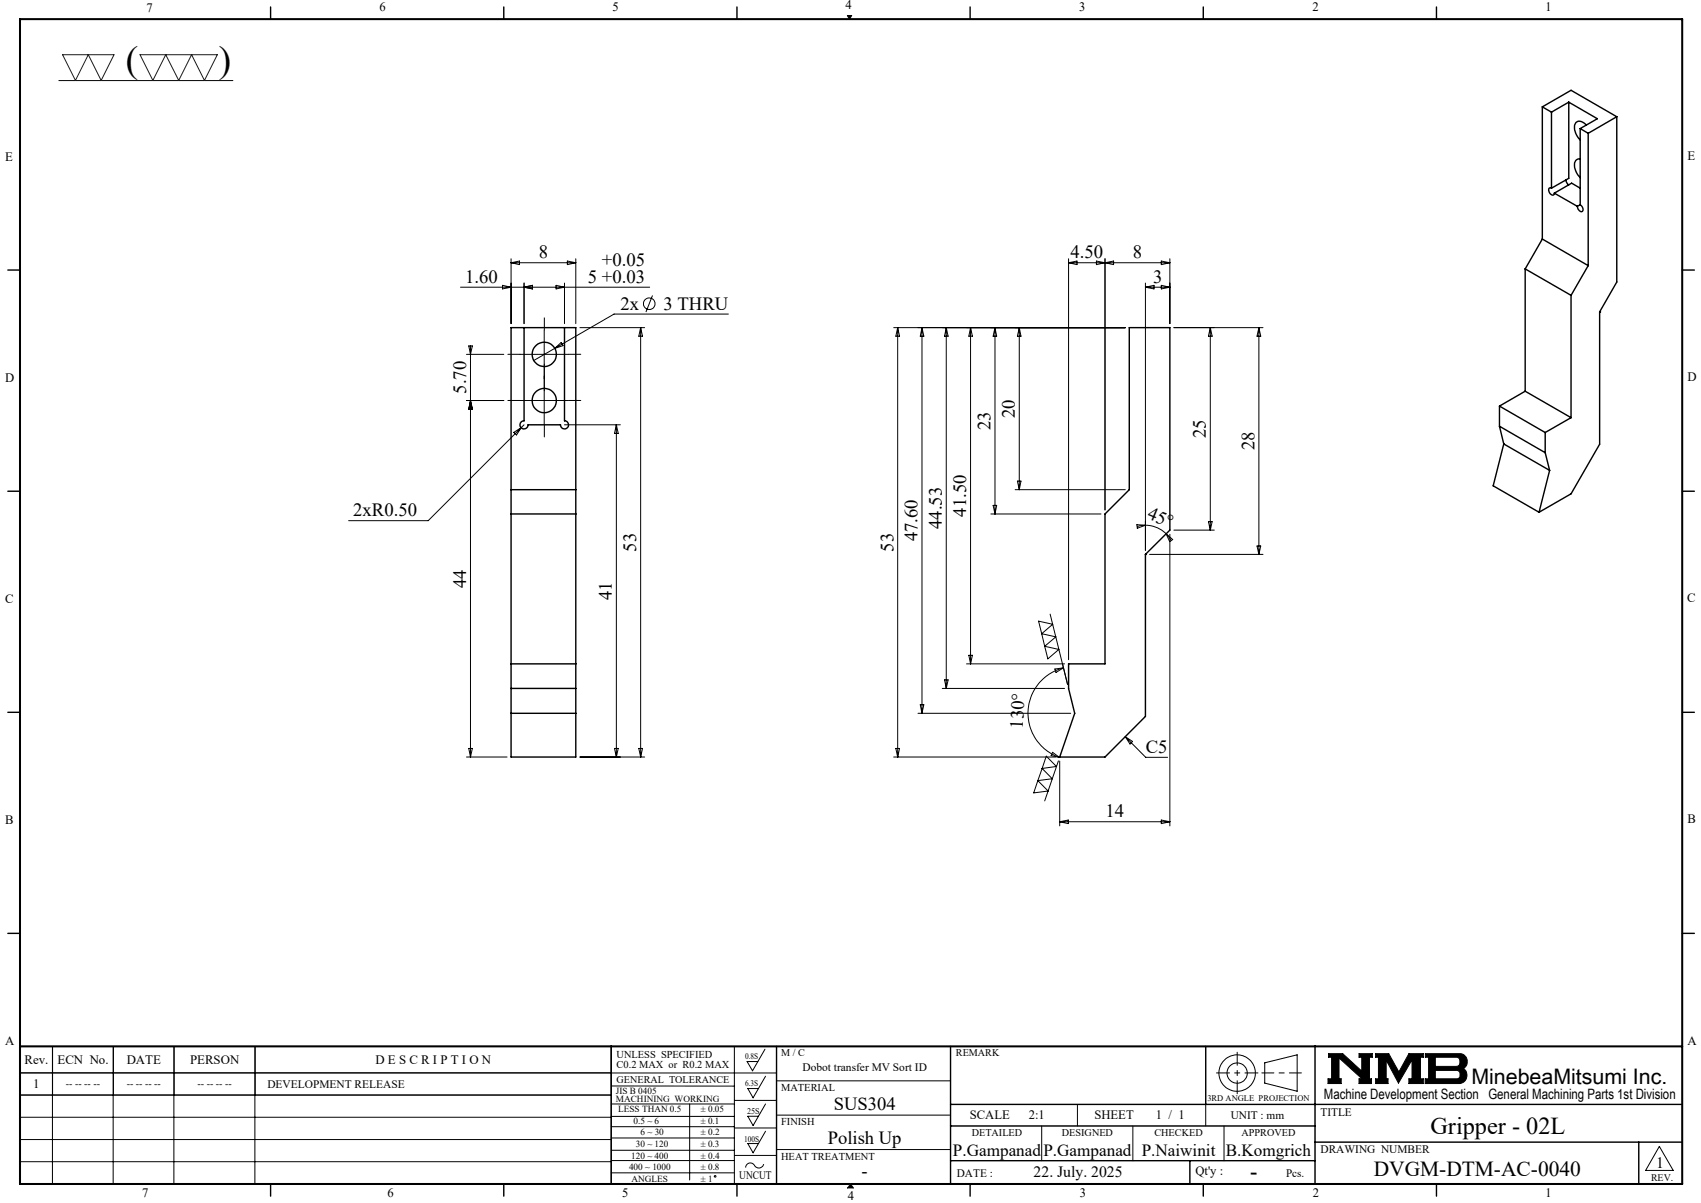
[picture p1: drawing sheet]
<svg xmlns="http://www.w3.org/2000/svg" width="420mm" height="297mm" viewBox="0 0 420 297" stroke-linecap="round" stroke-linejoin="round" font-family="sans-serif">
<g fill="none" stroke="#000" stroke-width=".25">
<path d="M14.5 19.9h43M209.2 3.8h1.1l-.6 .9zM113.7 70.9h46.7M124.1 70.4l2.1 .5-2.1 .4zM126.2 64.9h16M126.2 63.9v16M126.2 64.9l2.1-.5v.9zM129.4 69.9v10M129.4 70.9l2.1-.5v.9zM137.3 70.4l2.1 .5-2.1 .4zM139.4 69.9v10M140.1 64.4l2.1 .5-2.1 .4z"/>
<path d="M142.2 63.9v16M161.1 73l-1.6 4M179.8 77.5h-28.2l-19.8 11.5M263.8 64.9h25.1M263.8 63.9v99M263.8 64.9l2.1-.5v.9zM270.7 64.4l2.1 .5-2.1 .4zM272.8 63.9v62M272.8 64.9l2.2-.5v.9zM282.8 69.9v66M282.8 70.9h6.1M282.8 70.9l2.1-.5v.9z"/>
<path d="M286.7 64.4l2.2 .5-2.2 .4zM286.7 70.4l2.2 .5-2.2 .4zM288.9 63.9v16M115.2 98.9h9.2M115.2 87.5h9.2M115.7 85.4h.9l-.4 2.1zM116.2 85.4v101.5M116.2 98.9l.4 2.1h-.9zM128.4 98.9h12M128.4 87.5h12M134.4 81.5v23.4M137 86l1.6-1.4 .4 .7z"/>
<path d="M143.2 80.9h16M158.2 80.9v106M158.2 80.9l.4 2.1h-.9zM221.7 80.9l.4 2.1h-.9zM221.7 80.9v106M227.6 80.9l.5 2.1h-.9zM227.6 80.9v95.2M233.6 80.9l.5 2.1h-.9zM233.6 80.9v89.1M239.6 80.9l.5 2.1h-.9zM239.6 80.9v83M245.7 80.9l.4 2.1h-.9z"/>
<path d="M245.7 80.9v46M251.7 80.9l.4 2.1h-.9zM251.7 80.9v40M277.8 80.9h-57.1M298.8 80.9l.5 2.1h-.9zM298.8 80.9v50M310.8 80.9l.5 2.1h-.9zM310.8 80.9v56M311.9 80.9h-22.1M126.9 106.7l1.8-1.1-1.2 1.8zM129.4 104.9l-23.7 23.6h-19.6M139.4 104.9h13.8"/>
<path d="M152.2 104.9v82M152.2 104.9l.4 2.1h-.9zM251.2 118.8h.9l-.4 2.1zM244.7 126.9h27.2M245.2 124.8h.9l-.4 2.1zM250.6 120.9h27.2M280.7 129.5l2.1 .2-2 .7zM282.8 129.7l1.6 .2a7.8 7.8 0 0 1 3.5 1.9M282.8 129.7l-2.1 .3M283.8 136.9h28.1M287.9 131.8l1.7 1.4-.8 .5zM287.9 131.8l1.3 1.7"/>
<path d="M288.9 131.9v72M289.8 130.9h10M298.4 128.8h.9l-.5 2.1zM310.4 134.8h.9l-.5 2.1zM256.4 153.3l3.5 .8-2.7 2.4zM257.2 156.5l3.5 .7-2.7 2.4M257.2 156.5l.8 3.1M258 159.6l3.4 .7-2.7 2.4zM259.3 151.6l4.3 17.4-1.2-5.1M226.7 176.1h37.7M227.2 174h.9l-.5 2.1zM232.7 170h30.2"/>
<path d="M233.2 167.8h.9l-.5 2.2zM238.7 163.9h24.2M239.2 161.8h.9l-.5 2.1zM260.5 165.2l2.1-.3-1.9 1.1zM262.6 164.9a11.5 11.5 0 0 0-8.8 10.7 11.5 11.5 0 0 0 7.8 11.4M115.2 186.9h10M115.7 184.8h.9l-.4 2.1zM143.2 186.9h16M151.7 184.8h.9l-.4 2.1zM157.7 184.8h.9l-.4 2.1zM220.7 186.9h40M221.2 184.8h.9l-.4 2.1z"/>
<path d="M256.3 192.7l2.5 2.6-3.6 .5zM257.3 189.7l2.5 2.6-3.5 .4M257.3 189.7l-1 3M258.3 186.7l2.5 2.5-3.5 .5zM259.9 185.7l1.7 1.3-2.1-.5zM261.3 187.9l-3.3 9.8M261.7 187.9v16M277.8 181.9l1.8 1.2-.6 .6zM277.8 181.9l5.1 5.1h5.4M261.7 202.9h27.2M261.7 202.9l2.1-.4v.8zM286.7 202.5l2.2 .4-2.2 .4z"/>
<path d="M13 258.3l-.1 34M27.9 258.3v34M28 258.3v12M42.9 258.3v34M43 258.3v12M62.9 258.3v34M63 258.3v12M181.3 258.3v34M188.9 259l-3.1 5.4-1.3-2.3h2.6M4.9 264.9h186.8M4.9 270.4h146M4.9 275.8h146"/>
<path d="M150.9 278.2h30.4M150.9 275.6h30.4M150.9 272.6h30.4M150.9 268.1h30.4M151 270.3h-146v-12h146l-.1 34M170.3 272.6v18.7M181.3 271.7h10.4M181.3 278.5h10.4M189 272.6l-3.1 5.3-1.3-2.3h2.7M189 279.3l-3.1 5.3-1.3-2.3h2.7M189 265.7l-3.1 5.3-1.3-2.3h2.7M191.7 266.8h43"/>
<path d="M191.7 275.3h43M257.2 278v8.6M266 272.7v5.3M279.7 278v8.6M297.7 272.7v5.3M302.2 278v8.6M312.3 262.4l8-2v9l-8-2zM328 260.1h3.5l4.7 4.3v-3.4h-.6v-.9h3.2v.9h-.7v5.3h.5v1.2h-3v-1.2h.7l-5.7-5.1v5.1h.6v1.2h-3.3v-1.2h.9v-5.3h-.8zM339.7 260.1h3.2l2.5 4.6 2.5-4.6h3.5v.9h-.7v5.3h.7v1.2h-3.5v-1.2h.8v-4.6l-3.4 5.7-3-5.7v4.6h.4v1.2h-3v-1.2h.7v-5.3h-.7zM351.9 260.1h8.4a1.97 1.97 0 0 1 1.9 1.5 1.97 1.97 0 0 1-.9 2.2 2.03 2.03 0 0 1 .8 2.2 2.03 2.03 0 0 1-1.8 1.5h-8.4v-1.2h.8v-5.3h-.8zM354.4 261h5.4l.6 .5 .1 1a.84 .84 0 0 1-.8 .8h-5.3zM354.4 264.3h5.4l.6 .4 .1 1a.79 .79 0 0 1-.8 .6h-5.3z"/>
<path d="M4.9 281.3h146M4.9 286.8h146M150.9 280.9h30.4M150.9 286.5h30.4M150.9 284h30.4M150.9 289.6h30.4M181.3 285.3h10.4M188.6 287.4a1.29 1.29 0 0 1-1.2 1 1.29 1.29 0 0 1-1.3-.9 1.14 1.14 0 0 0-1.3-.3 1.14 1.14 0 0 0-.7 1.1M191.7 283.8h43M210 292.3l.7 1M409.7 283l3.4 6h-6.8z"/>
<circle cx="160.3" cy="75" r="1.43"/>
<circle cx="305.5" cy="264.9" r="2.51"/>
<circle cx="305.5" cy="264.9" r="4.5"/>
<circle cx="176.6" cy="290.4" r=".2"/>
</g>
<path d="M311.6 264.9h9.7" fill="none" stroke="#000" stroke-width=".25" stroke-dasharray="15.2 1.3 1.3 1.3" stroke-dashoffset="12.3"/>
<path d="M305.5 259.8v10.2M300.4 264.9h10.2" fill="none" stroke="#000" stroke-width=".25" stroke-dasharray="15.2 1.3 1.3 1.3" stroke-dashoffset="12"/>
<g fill="none" stroke="#000" stroke-width=".35">
<path d="M66.8 1.7v3M124.4 1.7v3M182 1.7v3M239.5 1.7v3M297.1 1.7v3M354.7 1.7v3M380.8 26.4l7.1-4.1 11.3 6.5M380.8 26.4l2.3 1.3M380.8 26.4v32.6M383.1 27.7v18.8M387.3 25.2l7.1 4.1-4.2 2.4M387.3 25.2l-4.2 2.5"/>
<path d="M387.3 25.2v18.8l-4.2 2.5M390.2 39.3a1.28 1.28 0 0 0-1.4 1.7 4.9 4.9 0 0 0 1.4 2.9M390.2 31.7l1.9 1.2M390.2 31.7v18.8M391.7 30.9a1.86 1.86 0 0 0-2.6-.6 3.9 3.9 0 0 0 1.1 4.3M392.1 32.9v32.7M399.2 28.8l-7.1 4.1M399.2 28.8v40.8l-4.2 7.4M380.8 59l11.3 6.6M380.8 59l-4.2 7.4M383.1 46.5l-.2-.1a.71 .71 0 0 0-.6 .6 .71 .71 0 0 0 .4 .7l.7 .5 .3-.2 .1-.3M383.8 47.7l5.7 3.2"/>
<path d="M386.6 44.4l.2 .6 .5 .6M390.2 50.5a.94 .94 0 0 1 .7 .8 .94 .94 0 0 1-.5 1l-.7-.6-.2-.8M390.2 46.5l-2.1-1.3-4.3 2.5M390.2 50.5l-.7 .4M1.9 66.7h3M376.6 66.4l11.3 6.5M376.6 66.4v30.2M387.9 72.9v30.2M392.1 65.6l-4.2 7.3M395 77h.1M395 77v32.7l-7.1 12.2-7.9 4.6M415.4 66.7h3"/>
<path d="M126.2 80.9h16v106h-16zM129.4 80.9v23a1 1 0 0 0-1 1 1 1 0 0 0 1 1 1 1 0 0 0 1-1h8a1 1 0 0 0 1 1 1 1 0 0 0 1-1 1 1 0 0 0-1-1v-23M278.8 80.9h10.1v50l-6.1 6v40l-10 10h-11.1l3.7-10.8-1.6-6.1v-6.1h9v-37l6-6zM376.6 96.6l11.3 6.5M376.6 96.6l-6.4 3.7M370.2 100.3l11.3 6.5M370.2 105.2l11.3 6.6M370.2 100.3v4.9M370.2 105.2l1.1 4.4M371.3 109.6l11.3 6.5M371.3 109.6l-2.6 10.3 11.3 6.6M381.5 111.8l1.1 4.3"/>
<path d="M381.5 106.8v5M382.6 116.1l-2.6 10.4M387.9 103.1l-6.4 3.7M1.9 121.3h3M126.2 126.9h16M126.2 120.9h16M282.8 136.9h.1M415.4 121.3h3M1.9 175.9h3M126.2 176.1h16M126.2 170h16M126.2 163.9h16"/>
<path d="M415.4 175.9h3M1.9 230.4h3M415.4 230.4h3M150.9 258.3v34M191.7 258.3v34M234.7 258.3v34M297.7 258.3v14.4M324.7 258.3v34M234.7 272.7h180.7M234.7 278h90M66.8 292.3v3M124.4 292.3v3"/>
<path d="M182 292.3v3M234.7 286.6h90M239.5 292.3v3M293.8 286.6v5.7M297.1 292.3v3M324.7 282h90.7M354.7 292.3v3M404.6 282v10.3"/>
<circle cx="134.4" cy="87.5" r="3"/>
<circle cx="134.4" cy="98.9" r="2.99"/>
</g>
<path d="M4.9 4.7h410.5v287.6h-410.5zM4.9 258.3h410.5" fill="none" stroke="#000" stroke-width=".5"/>
<path d="M210 292.3l-.7 1h1.4" fill="none" stroke="#00f" stroke-width=".25"/>
<g fill="#000">
<path d="M210 292.3l.7 1h-1.4z"/>
<path d="M209.2 3.8l.5 .9 .6-.9zM328 260.1v.9h.8v5.3h-.9v1.2h3.3v-1.2h-.6v-5.1l5.7 5.1h-.7v1.2h3v-1.2h-.5v-5.3h.7v-.9h-3.2v.9h.6v3.4l-4.7-4.3zM351.9 260.1v.9h.8v5.3h-.8v1.2h8.6l.7-.2 .6-.5 .4-.8v-.8l-.3-.8-.6-.6 .8-.8 .2-1.3-.5-.9-.5-.5-.6-.2zM354.4 264.3h5.4l.6 .4 .1 1-.6 .6h-5.5zM354.4 261l5.5 .1 .5 .5v1.1l-.3 .5-.3 .1h-5.4zM339.7 260.1v.9h.7v5.3h-.7v1.2h3v-1.2h-.4v-4.6l3 5.7 3.4-5.7v4.6h-.8v1.2h3.5v-1.2h-.7v-5.3h.7v-.9h-3.5l-2.5 4.6-2.5-4.6z" fill-rule="evenodd"/>
</g>
<path d="M128.4 98.9h-3M128.4 87.5h-3M134.4 92.9v-3M134.4 81.5v-3M134.4 93.5v3M140.4 98.9h3M140.4 87.5h3M134.4 104.9v3" fill="none" stroke="#000" stroke-width=".25" stroke-dasharray="15.2 1.3 1.3 1.3"/>
<path d="M15.5 13.5h12.7l-3.2 6.4-3.2-6.4-3.2 6.4zM34.6 13.5h19.1l-3.2 6.4-3.2-6.4-3.2 6.4-3.2-6.4-3.2 6.4z" fill="none" stroke="#191924" stroke-width=".25"/>
<g font-size="9.2">
<text x="31.1" y="17.7">(</text>
<text x="54" y="17.8">)</text>
</g>
<text font-size="6" x="353.2" y="280">Gripper - 02L</text>
<g font-size="5.3">
<text x="363.3" y="267.7">MinebeaMitsumi Inc.</text>
<text x="339.2" y="290.4">DVGM-DTM-AC-0040</text>
</g>
<text font-size="4.9" x="308.8" y="290.9">-</text>
<g font-size="4.6">
<text x="133" y="63.8">8</text>
<text x="148.6" y="65.6">+0.05</text>
<text x="264.3" y="63.8">4.50</text>
<text x="279.7" y="63.8">8</text>
<text x="114.9" y="69.8">1.60</text>
<text x="145.1" y="69.8">5 +0.03</text>
<text x="284.7" y="69.8">3</text>
<text x="153.2" y="76.4">2x</text>
<text x="163.8" y="76.4">3 THRU</text>
<text x="115.1" y="97.2" transform="rotate(-90 115.1 97.2)">5.70</text>
<text x="244.6" y="106.2" transform="rotate(-90 244.6 106.2)">23</text>
<text x="250.6" y="103.2" transform="rotate(-90 250.6 103.2)">20</text>
<text x="297.8" y="108.2" transform="rotate(-90 297.8 108.2)">25</text>
<text x="309.8" y="111.2" transform="rotate(-90 309.8 111.2)">28</text>
<text x="87.2" y="127.4">2xR0.50</text>
<text x="232.6" y="130.6" transform="rotate(-90 232.6 130.6)">44.53</text>
<text x="238.6" y="127.6" transform="rotate(-90 238.6 127.6)">41.50</text>
<text x="283" y="128" transform="rotate(23 283 128)">45°</text>
<text x="157.1" y="136.2" transform="rotate(-90 157.1 136.2)">53</text>
<text x="220.6" y="136.2" transform="rotate(-90 220.6 136.2)">53</text>
<text x="226.6" y="133.7" transform="rotate(-90 226.6 133.7)">47.60</text>
<text x="115.1" y="145.2" transform="rotate(-90 115.1 145.2)">44</text>
<text x="151.1" y="148.2" transform="rotate(-90 151.1 148.2)">41</text>
<text x="252.6" y="179.9" transform="rotate(-87 252.6 179.9)">130°</text>
<text x="282.9" y="185.8">C5</text>
<text x="273" y="201.8">14</text>
<text x="205.9" y="274.1">SUS304</text>
<text x="204.4" y="282.4">Polish Up</text>
<text x="212.8" y="290.6">-</text>
</g>
<g font-size="4.2">
<text x="235.3" y="285.5">P.Gampanad</text>
<text x="257.6" y="285.5">P.Gampanad</text>
<text x="281.9" y="285.5">P.Naiwinit</text>
<text x="302.7" y="285.5">B.Komgrich</text>
</g>
<g font-size="3.9">
<text x="255.2" y="290.6">22. July. 2025</text>
<text x="408.9" y="288.2">1</text>
</g>
<text font-size="3.5" x="326.9" y="271.4">Machine Development Section General Machining Parts 1st Division</text>
<g font-size="3.2">
<text x="36.1" y="2.9">7</text>
<text x="93.7" y="2.8">6</text>
<text x="151.3" y="2.8">5</text>
<text x="208.8" y="2.2">4</text>
<text x="266.5" y="2.8">3</text>
<text x="324.1" y="2.8">2</text>
<text x="381.6" y="2.8">1</text>
<text x="1.3" y="39.8">E</text>
<text x="416.6" y="39.5">E</text>
<text x="1.3" y="94.3">D</text>
<text x="416.6" y="94.1">D</text>
<text x="1.3" y="148.9">C</text>
<text x="416.6" y="148.7">C</text>
<text x="1.3" y="203.6">B</text>
<text x="416.6" y="203.3">B</text>
<text x="416.6" y="258">A</text>
<text x="1.3" y="258.1">A</text>
<text x="6.1" y="262.7">Rev.</text>
<text x="14.2" y="262.7">ECN No.</text>
<text x="31.3" y="262.7">DATE</text>
<text x="46.9" y="262.7">PERSON</text>
<text x="92.7" y="262.7">D E S C R I P T I O N</text>
<text x="8.2" y="268.7">1</text>
<text x="239.4" y="276.2">SCALE</text>
<text x="254" y="276.2">2:1</text>
<text x="270.2" y="276.2">SHEET</text>
<text x="285.4" y="276.2">1 / 1</text>
<text x="295.2" y="290.1">Qt'y :</text>
<text x="35.1" y="295.5">7</text>
<text x="95.7" y="295.6">6</text>
<text x="153.6" y="295.6">5</text>
<text x="209.3" y="296.3">4</text>
<text x="266.6" y="295.6">3</text>
<text x="324.2" y="295.6">2</text>
<text x="381.6" y="295.6">1</text>
</g>
<g font-size="2.8">
<text x="66" y="268.6">DEVELOPMENT RELEASE</text>
<text x="198.1" y="264.5">Dobot transfer MV Sort ID</text>
<text x="326" y="275.4">TITLE</text>
<text x="303.9" y="276.2">UNIT : mm</text>
<text x="326" y="284.7">DRAWING NUMBER</text>
<text x="182.5" y="291.2">UNCUT</text>
<text x="236.3" y="290.7">DATE :</text>
<text x="317.6" y="290.6">Pcs.</text>
</g>
<g font-size="2.6">
<text x="152.2" y="261.3">UNLESS SPECIFIED</text>
<text x="152.2" y="263.7">C0.2 MAX or R0.2 MAX</text>
<text x="192.9" y="269.4">MATERIAL</text>
<text x="192.9" y="277.7">FINISH</text>
<text x="192.9" y="286.3">HEAT TREATMENT</text>
</g>
<g font-size="2.5">
<text x="192.9" y="260.7">M / C</text>
<text x="236" y="260.7">REMARK</text>
<text x="16.3" y="268.5">-- -- -- --</text>
<text x="31.3" y="268.5">-- -- -- --</text>
<text x="48.8" y="268.5">-- -- -- --</text>
<text x="152.3" y="267.3">GENERAL TOLERANCE</text>
<text x="239.9" y="280.5">DETAILED</text>
<text x="262.2" y="280.5">DESIGNED</text>
<text x="285.1" y="280.5">CHECKED</text>
<text x="306.6" y="280.5">APPROVED</text>
<text x="407.7" y="291.5">REV.</text>
</g>
<g font-size="2.3">
<text x="152.1" y="270">JIS B 0405</text>
<text x="152.1" y="272.1">MACHINING WORKING</text>
<text x="152.7" y="274.6">LESS THAN 0.5</text>
<text x="173" y="274.6">± 0.05</text>
<text x="156.4" y="277.4">0.5 ~ 6</text>
<text x="158.1" y="280.3">6 ~ 30</text>
<text x="173" y="277.4">± 0.1</text>
<text x="173" y="280.3">± 0.2</text>
<text x="155.9" y="286">120 ~ 400</text>
<text x="157" y="283.2">30 ~ 120</text>
<text x="173" y="283.2">± 0.3</text>
<text x="173" y="286">± 0.4</text>
<text x="155.3" y="288.9">400 ~ 1000</text>
<text x="155.9" y="291.7">ANGLES</text>
<text x="173" y="288.9">± 0.8</text>
<text x="173" y="291.7">± 1</text>
</g>
<g font-size="2.1">
<text x="184" y="261.5">0.8S</text>
<text x="184" y="268.1">6.3S</text>
<text x="184.5" y="275">25S</text>
<text x="298.1" y="271.8">3RD ANGLE PROJECTION</text>
<text x="183.7" y="281.9">100S</text>
</g>
</svg>
